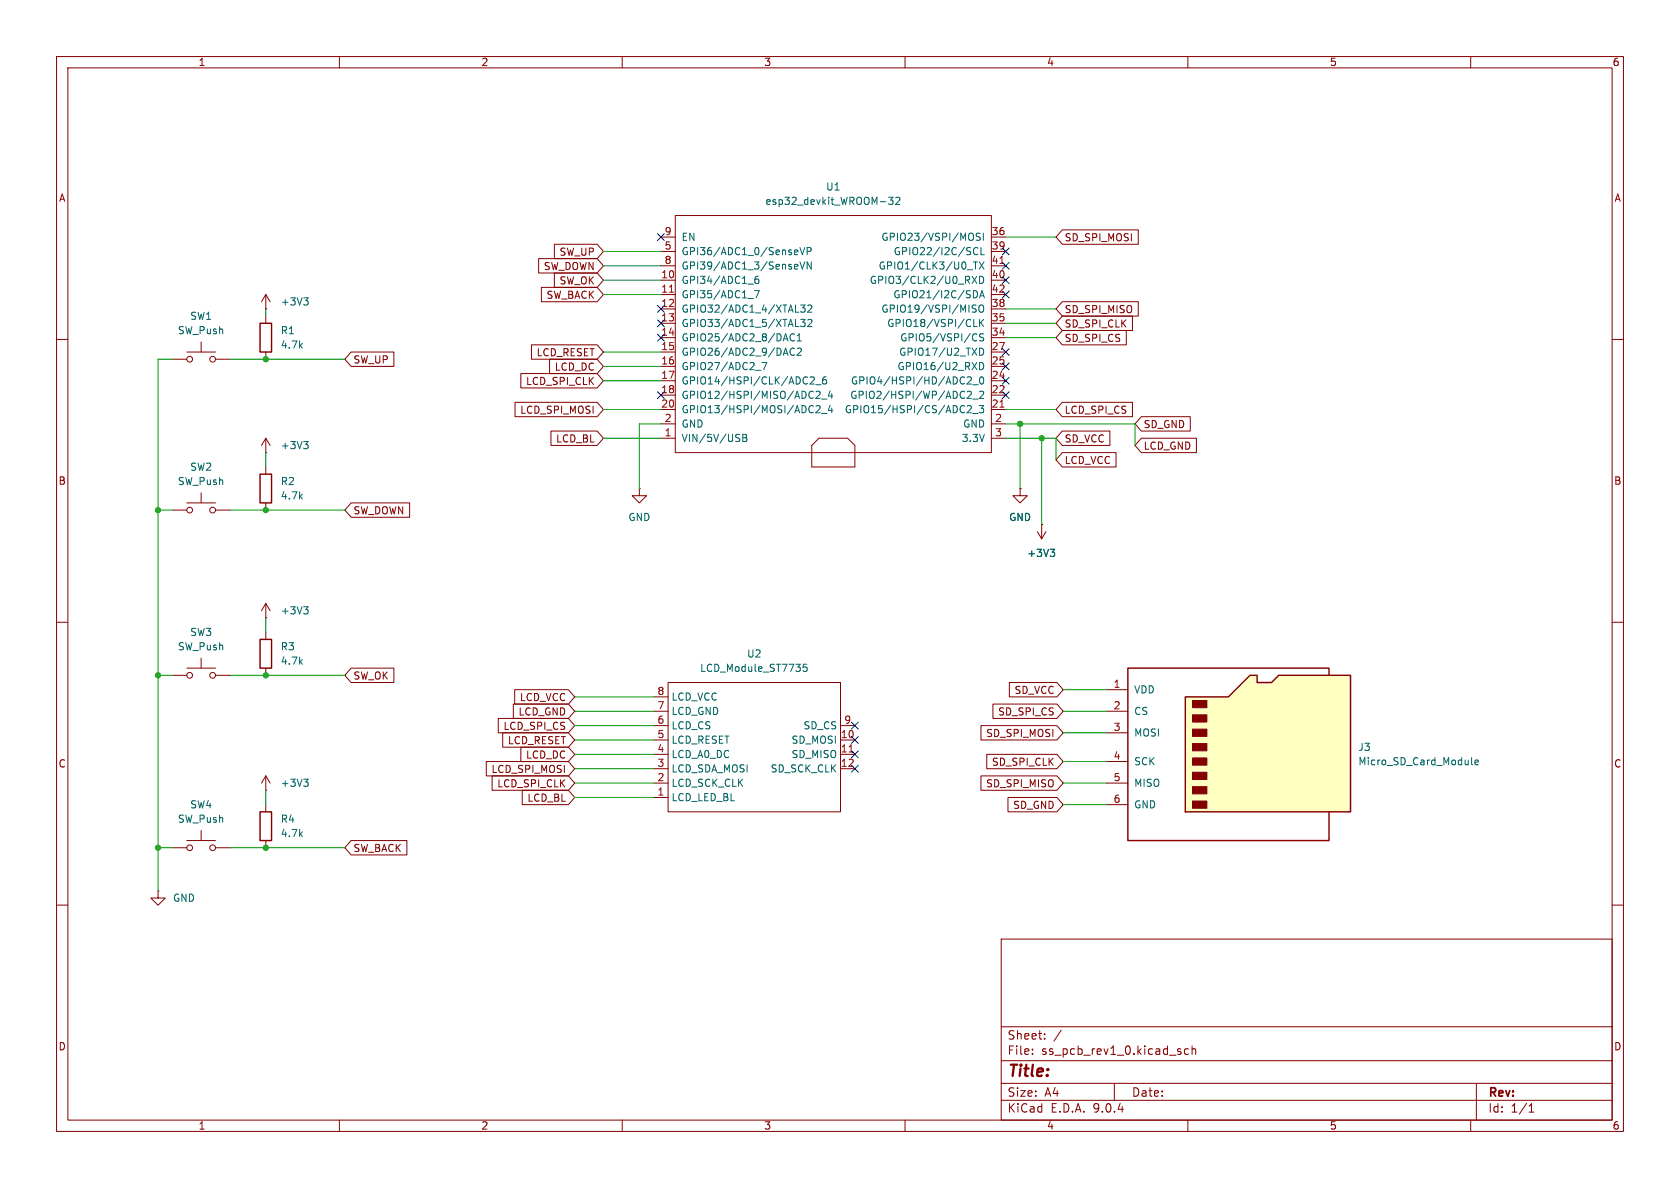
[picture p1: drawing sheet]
<svg xmlns="http://www.w3.org/2000/svg" width="297mm" height="210mm" viewBox="0 0 297 210" stroke-linecap="round" stroke-linejoin="round" font-family="sans-serif">
<g fill="none" stroke="#840000" stroke-width=".18">
<path d="M10 10h277v190h-277zM12 12h273v186h-273zM60 10v2M110 10v2M160 10v2M210 10v2M260 10v2M119.4 38.1h55.9v41.9h-55.9zM47 54.6h.1M47 52.1v2.5M47 55.9v1.3M47 52.1l-.8 1.2"/>
<path d="M47 52.1l.8 1.2M116.8 41.9h2.6M116.8 44.5h2.6M116.8 47h2.6M116.8 49.5h2.6M116.8 52.1h2.6M116.8 54.6h2.6M116.8 57.2h2.6M116.8 59.7h2.6M175.3 41.9h2.5M175.3 44.5h2.5M175.3 47h2.5"/>
<path d="M175.3 49.5h2.5M175.3 52.1h2.5M175.3 54.6h2.5M175.3 57.2h2.5M175.3 59.7h2.5M10 60h2M30.5 63.5h2.5M33 62.2h5.1M35.6 60.5v1.7M38.1 63.5h2.5M47 62.2v1.3M47 77.5v2.5"/>
<path d="M47 77.5l-.8 1.2M47 77.5l.8 1.2M116.8 62.2h2.6M116.8 77.5h2.6M116.8 64.8h2.6M116.8 67.3h2.6M116.8 69.9h2.6M116.8 72.4h2.6M116.8 74.9h2.6M144.8 77.5h5.1l1.2 1.2v3.9h-7.6v-3.9zM175.3 62.2h2.5M175.3 77.5h2.5"/>
<path d="M175.3 64.8h2.5M175.3 67.3h2.5M175.3 69.9h2.5M175.3 72.4h2.5M175.3 74.9h2.5M285 60h2M30.5 90.2h2.5M33 88.9h5.1M35.6 87.1v1.8M38.1 90.2h2.5M47 80h.1M47 82.6v1.2"/>
<path d="M47 88.9v1.3M113 86.4v1.2h1.3l-1.3 1.3-1.2-1.3h1.2M113 86.4h.1M180.3 86.4v1.2h1.3l-1.3 1.3-1.2-1.3h1.2M180.3 86.4h.1M183.4 94l.7 1.3M184.1 92.7h.1M184.1 92.7v2.6M184.9 94l-.8 1.3M10 110h2M47 109.2h.1M47 106.7v2.5"/>
<path d="M47 111.8v1.2M47 118.1v1.3M47 106.7l-.8 1.3M47 106.7l.8 1.3M285 110h2M47 139.7h.1M47 137.2v2.5M47 137.2l-.8 1.2M47 137.2l.8 1.2M115.6 123.2h2.5M115.6 125.7h2.5M115.6 128.3h2.5"/>
<path d="M115.6 130.8h2.5M115.6 133.4h2.5M115.6 135.9h2.5M115.6 138.4h2.5M118.1 120.7h30.5v22.8h-30.5zM148.6 128.3h2.5M148.6 130.8h2.5M148.6 133.4h2.5M148.6 135.9h2.5M30.5 149.9h2.5M33 148.6h5.1M35.6 146.8v1.8"/>
<path d="M38.1 149.9h2.5M47 142.2v1.3M47 148.6v1.3M115.6 141h2.5M10 160h2M177 166h108v32h-108zM285 160h2M60 198v2M110 198v2M160 198v2M177 194.5h108M177 191.5h108"/>
<path d="M177 187.5h108M177 181.5h108M182.5 186.3v.1M182.5 185.5v.1M184.7 183.6v.1M184.7 182.8v.1M187.6 182.1l-1.3 2M197 191.5v3M208.6 185.9l.2 .2-.2 .3M208.6 185.4l.1 .1M210 198v2M210.1 185.5l-.4-.1-.3 .3v.4l.1 .2h.6"/>
<path d="M210.7 185.5l.3-.1 .3 .1 .1 .9M210.7 184.9v1.5M260 198v2M261 191.5v6.5M270.3 196.6h.9M270.3 195.5l.4-.4v1.5"/>
<circle cx="33.5" cy="63.5" r=".51"/>
<circle cx="37.6" cy="63.5" r=".51"/>
<circle cx="33.5" cy="90.2" r=".51"/>
<circle cx="37.6" cy="90.2" r=".51"/>
<circle cx="33.5" cy="149.9" r=".51"/>
<circle cx="37.6" cy="149.9" r=".51"/>
</g>
<g fill="none" stroke="#006464" stroke-width=".18">
<path d="M157.1 34.9h.8l-.5 .5 .4 .1v.5l-.2 .1-.5-.1M158.4 35l.4-.1 .3 .3-.8 .9h.8M53.7 52.6h.8l-.4 .5M54.2 53.1l.3 .3v.3l-.3 .2M132.2 50.2h1M132.2 52.8h1M133.4 51.4h.8l-.5 1.2M134 48.8l-.3 .1a.86 .86 0 0 0 0 1.2l.4-.1 .1-.4-.3-.3h-.2l-.3 .3M140.5 59.1a.6 .6 0 0 0-.9 .4 .6 .6 0 0 0 .6 .8l.3-.2M140.9 44.2l.2 .3-.6 .1M140.9 59.4l.4-.4v1.3M141 45h-.1"/>
<path d="M141 46.8l.1 .2-.6 .1M141.4 43.8l.4 1.2 .5-1.2M141.4 46.3l.4 1.3 .5-1.3M141.5 53.9h.8l-.4 .5 .4 .1v.6l-.2 .1-.6-.1M141.5 56.5h.8l-.4 .4 .4 .2v.5l-.2 .1-.6-.1M142.7 44.4h.6l.1-.2v-.3l-.7-.1v1.2M142.8 54l.5-.1 .2 .4-.7 .9h.7M142.8 56.6l.5-.1 .2 .3-.7 .9h.7M143.4 46.3v1.3l-.7-1.3v1.3M171.8 48.8l.9 1.3M172.1 51.4a.64 .64 0 0 1 .7 .6 .64 .64 0 0 1-.7 .6M172.1 53.9l.5 .1"/>
<path d="M172.1 54.5l.4 .1 .1 .3-.3 .3h-.3M172.1 46.3h.7M172.1 57.7h.7M172.5 59l.2 .1M172.5 46.3v1.3M172.7 48.8l-.9 1.3M172.9 43.9a.6 .6 0 0 0-.9 .4 .6 .6 0 0 0 .6 .7l.3-.1M173.1 46.3l.9 1.3M173.2 48.8a.64 .64 0 0 1 .7 .7 .64 .64 0 0 1-.7 .6zM173.2 56.5v1.2M173.2 52.6l.4-1.2 .4 1.2M173.2 54l.2-.1a.43 .43 0 0 1 .5 .4v.5a.42 .42 0 0 1-.4 .4 .42 .42 0 0 1-.4-.4v-.5z"/>
<path d="M173.3 41.3l-.5-.1-.2 .1v.4l.6 .2 .1 .3-.2 .3-.5-.1M173.3 52.3h.6M173.4 57l.5 .7M173.4 43.8v1.2h.6M173.8 41.2v1.3M173.9 56.5l-.7 .7M173.9 59.1l-.5-.1-.2 .1v.4l.6 .2 .1 .3-.2 .3-.5-.1M174 46.3l-.9 1.3M53.7 78h.8l-.4 .5M54.2 78.5l.3 .3v.3l-.3 .2M130.6 76.8h.2M130.7 77.5l.1 .2-.1 .3"/>
<path d="M131.3 76.8h.4l.3 .2-.3 .4 .3 .1v.3l-.2 .2h-.5zM131.3 77.4h.4M133.6 65.5h.9M134.7 64.1h.9l-.6 1.2M139.7 62.3l.2 .4 .3 .1 .3-.1M140.5 61.7l-.3-.2-.3 .1-.2 .5M140.9 60.3h.8M140.9 61.7l.5-.2 .3 .4-.8 .9h.8M143.2 66.7l.5-.1 .3 .4-.8 .9h.8M144.2 68h1M144.3 69.3l.4-.1 .3 .3-.8 .9h.8M144.3 71.8l.4-.1 .3 .4-.8 .9h.8"/>
<path d="M145.2 70.6h1M145.2 73.1h1M146 66.6l-.3 .1a.86 .86 0 0 0 0 1.2l.4-.1v-.5l-.2-.2-.4 .1-.1 .1M146.7 69.1l-.3 .9h.8M146.7 71.6l-.3 .9h.8M147 69.6v.8M147 72.1v.9M171 71.8l.5-.1 .2 .4-.8 .9h.8M171.1 66.7l.4-.1 .2 .4-.8 .9h.8M171.2 69.2h.4l.1 .3-.8 .9h.8M172 68h.9M172 70.6h.9"/>
<path d="M172 73.1h.9M172.7 60.1l-.2 .2M173.1 71.7h.8l-.4 .5 .3 .1v.5l-.1 .2-.6-.2M173.2 61.5a.64 .64 0 0 1 .7 .7 .64 .64 0 0 1-.7 .6zM173.2 64.1a.64 .64 0 0 1 .7 .6 .64 .64 0 0 1-.7 .6zM173.2 69.3l.5-.1 .2 .3-.8 .9h.8M173.3 66.7l.2-.1a.68 .68 0 0 1 .4 .7 .68 .68 0 0 1-.4 .6l-.2-.1-.1-.4zM185.7 97.1h.7l-.4 .5M186.2 97.6l.2 .2v.3l-.2 .3M53.7 107.3h.8l-.4 .4M54.2 107.7l.3 .3v.3l-.3 .2M142.6 117.4h-.6v.6l.1-.1 .5 .1 .1 .1-.1 .5-.1 .1-.5-.1"/>
<path d="M53.7 137.7h.8l-.4 .5M54.2 138.2l.3 .3v.3l-.3 .2"/>
</g>
<path d="M118.4 51.7h.7M176.8 46.6h.7M176.8 72h.7M150.1 132.9h.7" fill="none" stroke="#a90000" stroke-width=".18"/>
<path d="M46 57.2h2v5h-2zM46 83.8h2v5.1h-2zM46 113h2v5.1h-2zM46 143.5h2v5.1h-2z" fill="none" stroke="#840000" stroke-width=".25"/>
<path d="M209.5 123.2h7.7l3.8-3.8h1.2v1.3h2.6l1.3-1.3h12.7v24.1h-29.3z" fill="#ffffc2"/>
<path d="M234.9 119.4v-1.3h-35.5v30.5h35.5v-5.1M209.5 123.2h7.7l3.8-3.8h1.2v1.3h2.6l1.3-1.3h12.7v24.1h-29.3z" fill="none" stroke="#840000" stroke-width=".25"/>
<g fill="#840000" stroke="#840000" stroke-width=".18">
<path d="M210.8 123.8h2.6v1.3h-2.6z"/>
<path d="M210.8 126.4h2.6v1.2h-2.6z"/>
<path d="M210.8 128.9h2.6v1.3h-2.6z"/>
<path d="M210.8 131.4h2.6v1.3h-2.6z"/>
<path d="M210.8 134h2.6v1.3h-2.6z"/>
<path d="M210.8 136.5h2.6v1.3h-2.6z"/>
<path d="M210.8 139.1h2.6v1.2h-2.6z"/>
<path d="M210.8 141.6h2.6v1.3h-2.6z"/>
</g>
<g fill="none" stroke="#840000" stroke-width=".18">
<path d="M95.2 45.7h10.4l1.1 1.3-1.1 1.3h-10.4zM95.7 50.8h9.9l1.1 1.3-1.1 1.2h-9.9zM98 43.2h7.6l1.1 1.3-1.1 1.2h-7.6zM98 48.3h7.6l1.1 1.2-1.1 1.3h-7.6zM187.8 53.3h13.4v2.6h-13.4l-1.1-1.3zM187.8 40.6h13.4v2.6h-13.4l-1.1-1.3zM187.8 58.4h11.3v2.6h-11.3l-1.1-1.3zM187.8 55.9h12.4v2.5h-12.4l-1.1-1.2zM62.1 62.2h7.5v2.6h-7.5l-1.1-1.3zM91.1 71.1h14.5l1.1 1.3-1.1 1.3h-14.5zM92.1 66h13.5l1.1 1.3-1.1 1.3h-13.5zM94 61h11.6l1.1 1.2-1.1 1.3h-11.6z"/>
<path d="M97.2 63.5h8.4l1.1 1.3-1.1 1.2h-8.4zM97.4 76.2h8.2l1.1 1.3-1.1 1.2h-8.2zM187.8 71.1h12.4v2.6h-12.4l-1.1-1.3zM187.8 76.2h8.4v2.5h-8.4l-1.1-1.2zM201.8 77.5h9.7v2.5h-9.7l-1.1-1.3zM201.8 73.7h8.6v2.5h-8.6l-1.1-1.3zM62.1 88.9h10.3v2.5h-10.3l-1.1-1.2zM180.3 86.4h.1M184.1 92.7h.1M187.8 80h9.5v2.6h-9.5l-1.1-1.3zM30.5 119.4h2.5M33 118.1h5.1"/>
<path d="M35.6 116.3v1.8M38.1 119.4h2.5M62.1 118.1h7.5v2.6h-7.5l-1.1-1.3zM86 134.6h14.5l1.1 1.3-1.1 1.3h-14.5zM87 137.2h13.5l1.1 1.2-1.1 1.3h-13.5zM88.1 127h12.4l1.1 1.3-1.1 1.2h-12.4zM88.9 129.5h11.6l1.1 1.3-1.1 1.3h-11.6zM90.7 124.5h9.8l1.1 1.2-1.1 1.3h-9.8zM91 121.9h9.5l1.1 1.3-1.1 1.3h-9.5zM92.1 132.1h8.4l1.1 1.3-1.1 1.2h-8.4zM92.3 139.7h8.2l1.1 1.3-1.1 1.2h-8.2zM173.4 128.3h13.4l1.2 1.2-1.2 1.3h-13.4z"/>
<path d="M173.4 137.2h13.4l1.2 1.2-1.2 1.3h-13.4zM174.4 133.3h12.4l1.2 1.3-1.2 1.3h-12.4zM175.5 124.5h11.3l1.2 1.2-1.2 1.3h-11.3zM178.4 120.6h8.4l1.2 1.3-1.2 1.3h-8.4zM195.6 121.9h3.8M195.6 125.7h3.8M195.6 129.5h3.8M195.6 134.6h3.8M195.6 138.4h3.8M27.9 157.5v1.3h1.3l-1.3 1.2-1.2-1.2h1.2M27.9 157.5h.1M62.1 148.6h9.8v2.5h-9.8l-1.1-1.2z"/>
<path d="M178.2 141h8.6l1.2 1.2-1.2 1.3h-8.6zM195.6 142.2h3.8"/>
<circle cx="33.5" cy="119.4" r=".51"/>
<circle cx="37.6" cy="119.4" r=".51"/>
</g>
<path d="M185.7 97.1h.7l-.4 .5M186.2 97.6l.2 .2v.3l-.2 .3M260.2 133.9v1.1l.1 .2M260.8 134.8l.6-.1-.1-.3h-.4l-.1 .1v.6h.5" fill="none" stroke="#006464" stroke-width=".18"/>
<g fill="none" stroke="#009600" stroke-width=".18">
<path d="M47 54.6v1.3M106.7 44.5h10.1M106.7 49.5h10.1M106.7 47h10.1M106.7 52.1h10.1M177.8 54.6h8.9M177.8 57.2h8.9M177.8 41.9h8.9M177.8 59.7h8.9M30.5 63.5h-2.6v94M40.6 63.5h20.4M106.7 77.5h10.1"/>
<path d="M106.7 72.4h10.1M106.7 64.8h10.1M106.7 62.2h10.1M106.7 67.3h10.1M116.8 74.9h-3.8v11.5M177.8 77.5h8.9v3.8M177.8 72.4h8.9M177.8 74.9h22.9v3.8M180.3 74.9v11.5M184.1 77.5v15.2M27.9 90.2h2.6M40.6 90.2h20.4"/>
<path d="M47 80v2.6M27.9 119.4h2.6M40.6 119.4h20.4M47 109.2v2.6M47 139.7v2.5M101.6 125.7h14M101.6 123.2h14M101.6 138.4h14M101.6 128.3h14M101.6 133.4h14M101.6 130.8h14M101.6 135.9h14"/>
<path d="M188 125.7h7.6M188 138.4h7.6M188 134.6h7.6M188 129.5h7.6M188 121.9h7.6M27.9 149.9h2.6M40.6 149.9h20.4M101.6 141h14M188 142.2h7.6"/>
</g>
<g fill="none" stroke="#000084" stroke-width=".18">
<path d="M116.2 41.3l1.2 1.2M116.2 54l1.2 1.2M116.2 56.5l1.2 1.3M116.2 59.1l1.2 1.2M117.4 41.3l-1.2 1.2M117.4 54l-1.2 1.2M117.4 56.5l-1.2 1.3M117.4 59.1l-1.2 1.2M177.2 43.8l1.2 1.3M177.2 46.4l1.2 1.2M177.2 48.9l1.2 1.2M177.2 51.5l1.2 1.2"/>
<path d="M178.4 43.8l-1.2 1.3M178.4 46.4l-1.2 1.2M178.4 48.9l-1.2 1.2M178.4 51.5l-1.2 1.2M116.2 69.2l1.2 1.3M117.4 69.2l-1.2 1.3M177.2 64.2l1.2 1.2M177.2 69.2l1.2 1.3M177.2 61.6l1.2 1.2M177.2 66.7l1.2 1.2M178.4 64.2l-1.2 1.2M178.4 69.2l-1.2 1.3"/>
<path d="M178.4 61.6l-1.2 1.2M178.4 66.7l-1.2 1.2M150.5 130.2l1.2 1.2M150.5 135.3l1.2 1.2M150.5 132.7l1.2 1.3M150.5 127.7l1.2 1.2M151.7 130.2l-1.2 1.2M151.7 135.3l-1.2 1.2M151.7 132.7l-1.2 1.3M151.7 127.7l-1.2 1.2"/>
</g>
<g fill="#009600" stroke="#009600" stroke-width=".18">
<circle cx="27.9" cy="149.9" r=".46"/>
<circle cx="27.9" cy="119.4" r=".46"/>
<circle cx="47" cy="149.9" r=".46"/>
<circle cx="47" cy="119.4" r=".46"/>
<circle cx="27.9" cy="90.2" r=".46"/>
<circle cx="47" cy="63.5" r=".46"/>
<circle cx="47" cy="90.2" r=".46"/>
<circle cx="180.3" cy="74.9" r=".46"/>
<circle cx="184.1" cy="77.5" r=".46"/>
</g>
<text font-size="2.8" fill="#840000" x="178" y="190.9">Title:</text>
<g font-size="2.1" fill="#840000">
<text x="178" y="184">Sheet:</text>
<text x="178" y="186.7">File:</text>
<text x="184.1" y="186.7">ss_pcb_rev1_0.kicad_sch</text>
<text x="178" y="196.9">KiCad</text>
<text x="178" y="194.1">Size:</text>
<text x="184.7" y="194.1">A4</text>
<text x="185.7" y="196.9">E.D.A.</text>
<text x="193.3" y="196.9">9.0.4</text>
<text x="200" y="194.1">Date:</text>
<text x="263" y="194.3">Rev:</text>
<text x="263" y="196.9">Id:</text>
<text x="267.1" y="196.9">1/1</text>
</g>
<g font-size="1.8" fill="#840000">
<text x="35" y="11.9">1</text>
<text x="85" y="11.9">2</text>
<text x="135" y="11.9">3</text>
<text x="185" y="11.9">4</text>
<text x="235" y="11.9">5</text>
<text x="285" y="11.9">6</text>
<text x="10.3" y="35.9">A</text>
<text x="285.3" y="35.9">A</text>
<text x="96" y="47.9">SW_DOWN</text>
<text x="98.8" y="45.4">SW_UP</text>
<text x="188.1" y="42.9">SD_SPI_MOSI</text>
<text x="96.5" y="53">SW_BACK</text>
<text x="98.8" y="50.5">SW_OK</text>
<text x="188.1" y="55.6">SD_SPI_MISO</text>
<text x="188.1" y="58.1">SD_SPI_CLK</text>
<text x="62.4" y="64.5">SW_UP</text>
<text x="94.8" y="63.2">LCD_RESET</text>
<text x="98" y="65.7">LCD_DC</text>
<text x="188.1" y="60.6">SD_SPI_CS</text>
<text x="92.9" y="68.3">LCD_SPI_CLK</text>
<text x="91.9" y="73.3">LCD_SPI_MOSI</text>
<text x="188.1" y="73.3">LCD_SPI_CS</text>
<text x="202.1" y="75.9">SD_GND</text>
<text x="98.2" y="78.4">LCD_BL</text>
<text x="188.1" y="82.2">LCD_VCC</text>
<text x="188.1" y="78.4">SD_VCC</text>
<text x="202.1" y="79.7">LCD_GND</text>
<text x="10.3" y="85.9">B</text>
<text x="285.3" y="85.9">B</text>
<text x="62.4" y="91.1">SW_DOWN</text>
<text x="62.4" y="120.3">SW_OK</text>
<text x="91.8" y="124.1">LCD_VCC</text>
<text x="179.3" y="122.9">SD_VCC</text>
<text x="88.9" y="129.2">LCD_SPI_CS</text>
<text x="89.7" y="131.8">LCD_RESET</text>
<text x="91.6" y="126.7">LCD_GND</text>
<text x="174.2" y="130.5">SD_SPI_MOSI</text>
<text x="176.3" y="126.7">SD_SPI_CS</text>
<text x="10.3" y="135.9">C</text>
<text x="86.8" y="136.8">LCD_SPI_MOSI</text>
<text x="92.9" y="134.3">LCD_DC</text>
<text x="175.3" y="135.6">SD_SPI_CLK</text>
<text x="285.3" y="135.9">C</text>
<text x="87.8" y="139.4">LCD_SPI_CLK</text>
<text x="93.1" y="141.9">LCD_BL</text>
<text x="174.2" y="139.4">SD_SPI_MISO</text>
<text x="179" y="143.2">SD_GND</text>
<text x="62.4" y="150.8">SW_BACK</text>
<text x="10.3" y="185.9">D</text>
<text x="285.3" y="185.9">D</text>
<text x="35" y="199.9">1</text>
<text x="85" y="199.9">2</text>
<text x="135" y="199.9">3</text>
<text x="185" y="199.9">4</text>
<text x="235" y="199.9">5</text>
<text x="285" y="199.9">6</text>
</g>
<g font-size="1.8" fill="#006464">
<text x="145.9" y="33.9">U1</text>
<text x="135.2" y="36.4">esp32_devkit_WROOM-32</text>
<text x="120.4" y="42.8">EN</text>
<text x="120.4" y="45.3">GPI36/ADC1_0/SenseVP</text>
<text x="120.4" y="47.9">GPI39/ADC1_3/SenseVN</text>
<text x="155.2" y="47.9">GPIO1/CLK3/U0_TX</text>
<text x="155.7" y="42.8">GPIO23/VSPI/MOSI</text>
<text x="157.9" y="45.3">GPIO22/I2C/SCL</text>
<text x="120.4" y="50.4">GPI34/ADC1_6</text>
<text x="120.4" y="52.9">GPI35/ADC1_7</text>
<text x="153.7" y="50.4">GPIO3/CLK2/U0_RXD</text>
<text x="157.8" y="52.9">GPIO21/I2C/SDA</text>
<text x="31.3" y="59.3">SW_Push</text>
<text x="33.5" y="56.7">SW1</text>
<text x="49.5" y="59.3">R1</text>
<text x="49.5" y="54.2">+3V3</text>
<text x="120.4" y="55.5">GPIO32/ADC1_4/XTAL32</text>
<text x="120.4" y="58">GPIO33/ADC1_5/XTAL32</text>
<text x="155.7" y="55.5">GPIO19/VSPI/MISO</text>
<text x="156.7" y="58">GPIO18/VSPI/CLK</text>
<text x="49.5" y="61.8">4.7k</text>
<text x="120.4" y="60.6">GPIO25/ADC2_8/DAC1</text>
<text x="120.4" y="63.1">GPIO26/ADC2_9/DAC2</text>
<text x="120.4" y="65.6">GPIO27/ADC2_7</text>
<text x="158.6" y="65.6">GPIO16/U2_RXD</text>
<text x="158.9" y="63.1">GPIO17/U2_TXD</text>
<text x="159" y="60.6">GPIO5/VSPI/CS</text>
<text x="120.4" y="68.2">GPIO14/HSPI/CLK/ADC2_6</text>
<text x="120.4" y="70.7">GPIO12/HSPI/MISO/ADC2_4</text>
<text x="150.2" y="70.7">GPIO2/HSPI/WP/ADC2_2</text>
<text x="150.3" y="68.2">GPIO4/HSPI/HD/ADC2_0</text>
<text x="120.4" y="73.3">GPIO13/HSPI/MOSI/ADC2_4</text>
<text x="120.4" y="75.8">GND</text>
<text x="149.2" y="73.3">GPIO15/HSPI/CS/ADC2_3</text>
<text x="170.2" y="75.8">GND</text>
<text x="33.5" y="83.4">SW2</text>
<text x="49.5" y="79.6">+3V3</text>
<text x="120.4" y="78.3">VIN/5V/USB</text>
<text x="169.9" y="78.3">3.3V</text>
<text x="31.3" y="86">SW_Push</text>
<text x="49.5" y="86">R2</text>
<text x="49.5" y="88.5">4.7k</text>
<text x="111" y="92.3">GND</text>
<text x="178.3" y="92.3">GND</text>
<text x="181.5" y="98.7">+3V3</text>
<text x="33.5" y="112.6">SW3</text>
<text x="49.5" y="108.8">+3V3</text>
<text x="31.3" y="115.2">SW_Push</text>
<text x="49.5" y="115.2">R3</text>
<text x="49.5" y="117.7">4.7k</text>
<text x="123.7" y="119">LCD_Module_ST7735</text>
<text x="132" y="116.4">U2</text>
<text x="118.6" y="124.1">LCD_VCC</text>
<text x="200.4" y="122.8">VDD</text>
<text x="118.6" y="126.6">LCD_GND</text>
<text x="118.6" y="129.1">LCD_CS</text>
<text x="118.6" y="131.7">LCD_RESET</text>
<text x="139.8" y="131.7">SD_MOSI</text>
<text x="142" y="129.1">SD_CS</text>
<text x="200.4" y="126.6">CS</text>
<text x="200.4" y="130.4">MOSI</text>
<text x="118.6" y="134.2">LCD_A0_DC</text>
<text x="118.6" y="136.8">LCD_SDA_MOSI</text>
<text x="136.1" y="136.8">SD_SCK_CLK</text>
<text x="139.8" y="134.2">SD_MISO</text>
<text x="200.4" y="135.5">SCK</text>
<text x="240" y="132.9">J3</text>
<text x="240" y="135.5">Micro_SD_Card_Module</text>
<text x="33.5" y="143.1">SW4</text>
<text x="49.5" y="139.3">+3V3</text>
<text x="118.6" y="139.3">LCD_SCK_CLK</text>
<text x="118.6" y="141.8">LCD_LED_BL</text>
<text x="200.4" y="139.3">MISO</text>
<text x="200.4" y="143.1">GND</text>
<text x="31.3" y="145.6">SW_Push</text>
<text x="49.5" y="145.6">R4</text>
<text x="49.5" y="148.2">4.7k</text>
<text x="30.5" y="159.6">GND</text>
</g>
<g font-size="1.8" fill="#a90000">
<text x="117.4" y="41.7">9</text>
<text x="175.2" y="41.7">36</text>
<text x="117.4" y="44.2">5</text>
<text x="117.4" y="46.7">8</text>
<text x="175.2" y="44.2">39</text>
<text x="175.2" y="46.7">41</text>
<text x="116.8" y="49.3">10</text>
<text x="116.8" y="51.8">11</text>
<text x="175.2" y="49.3">40</text>
<text x="175.2" y="51.8">42</text>
<text x="116.8" y="54.4">12</text>
<text x="116.8" y="56.9">13</text>
<text x="116.8" y="59.4">14</text>
<text x="175.2" y="54.4">38</text>
<text x="175.2" y="56.9">35</text>
<text x="175.2" y="59.4">34</text>
<text x="116.8" y="62">15</text>
<text x="116.8" y="64.5">16</text>
<text x="175.2" y="62">27</text>
<text x="175.2" y="64.5">25</text>
<text x="116.8" y="67.1">17</text>
<text x="116.8" y="69.6">18</text>
<text x="175.2" y="67.1">24</text>
<text x="175.2" y="69.6">22</text>
<text x="116.8" y="72.1">20</text>
<text x="117.4" y="74.7">2</text>
<text x="117.4" y="77.2">1</text>
<text x="175.2" y="72.1">21</text>
<text x="175.8" y="74.7">2</text>
<text x="175.8" y="77.2">3</text>
<text x="116.1" y="122.9">8</text>
<text x="116.1" y="125.5">7</text>
<text x="196.8" y="121.7">1</text>
<text x="196.8" y="125.5">2</text>
<text x="116.1" y="128">6</text>
<text x="116.1" y="130.6">5</text>
<text x="148.5" y="130.6">10</text>
<text x="149.2" y="128">9</text>
<text x="196.8" y="129.3">3</text>
<text x="116.1" y="133.1">4</text>
<text x="116.1" y="135.6">3</text>
<text x="148.5" y="133.1">11</text>
<text x="148.5" y="135.6">12</text>
<text x="196.8" y="134.4">4</text>
<text x="116.1" y="138.2">2</text>
<text x="116.1" y="140.7">1</text>
<text x="196.8" y="138.2">5</text>
<text x="196.8" y="142">6</text>
</g>
</svg>
